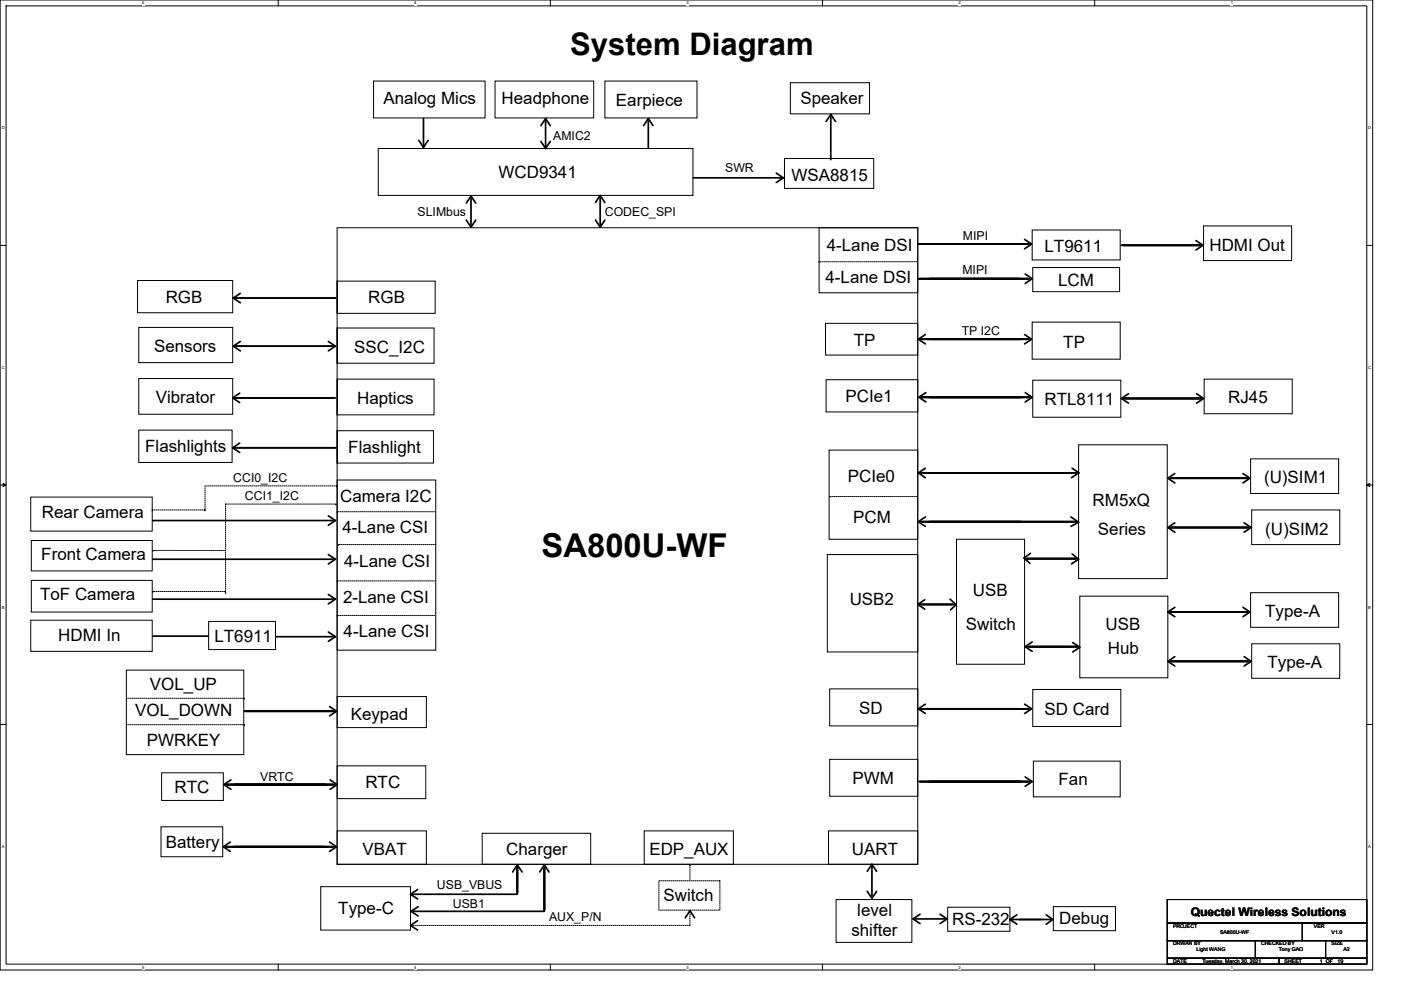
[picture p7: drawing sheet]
<svg xmlns="http://www.w3.org/2000/svg" width="297mm" height="210mm" viewBox="0 0 297 210" stroke-linecap="round" stroke-linejoin="round" font-family="sans-serif">
<path d="M0 0h291v205.7h-291zM1.3 1.2h288.5v203.3h-288.5z" fill="none" stroke="#000" stroke-width=".21"/>
<g fill="#fff">
<path d="M30.1 .1h.5v1h-.5z"/>
<path d="M30.1 204.6h.5v1h-.5z"/>
</g>
<path d="M59 0v1.2M59 204.5v1.2" fill="none" stroke="#000" stroke-width=".21"/>
<g fill="#fff">
<path d="M87.8 .1h.5v1h-.5z"/>
<path d="M87.8 204.6h.5v1h-.5z"/>
</g>
<path d="M116.7 0v1.2M116.7 204.5v1.2" fill="none" stroke="#000" stroke-width=".21"/>
<g fill="#fff">
<path d="M145.5 .1h.5v1h-.5z"/>
<path d="M145.5 204.6h.5v1h-.5z"/>
</g>
<path d="M174.4 0v1.2M174.4 204.5v1.2" fill="none" stroke="#000" stroke-width=".21"/>
<g fill="#fff">
<path d="M203.2 .1h.5v1h-.5z"/>
<path d="M203.2 204.6h.5v1h-.5z"/>
</g>
<path d="M232.1 0v1.2M232.1 204.5v1.2" fill="none" stroke="#000" stroke-width=".21"/>
<g fill="#fff">
<path d="M260.9 .1h.5v1h-.5z"/>
<path d="M260.9 204.6h.5v1h-.5z"/>
<path d="M.4 26.6h.6v1h-.6z"/>
<path d="M290.1 26.6h.6v1h-.6z"/>
<path d="M.4 77.4h.6v1h-.6z"/>
<path d="M290.1 77.4h.6v1h-.6z"/>
</g>
<path d="M0 52h1.3M289.8 52h1.2" fill="none" stroke="#000" stroke-width=".21"/>
<g fill="#fff">
<path d="M.4 128.3h.5v1h-.5z"/>
<path d="M290.1 128.3h.6v1h-.6z"/>
</g>
<path d="M0 102.9h1.3M289.8 102.9h1.2" fill="none" stroke="#000" stroke-width=".21"/>
<path d="M.7 102.5l.6 .4-.6 .3zM289.8 102.9l.6-.4v.7z" fill="#000" stroke="#000" stroke-width=".21"/>
<g fill="#fff">
<path d="M.4 179.1h.5v1h-.5z"/>
<path d="M290.1 179.1h.6v1h-.6z"/>
</g>
<g fill="none" stroke="#000" stroke-width=".21">
<path d="M79.2 17.2h23.6v7.8h-23.6zM105 17.2h20.9v7.8h-20.9zM128.2 17.2h19.6v7.8h-19.6zM167.6 17.5h16.8v6.7h-16.8zM80.2 31.5h66.7v9.9h-66.7zM166.3 33.6h18.9v6.4h-18.9zM29.2 59.5h20.1v6.8h-20.1zM71.5 48.3h123.1v135h-123.1zM71.5 59.6h20.8v6.9h-20.8zM173.7 48.3h20.9v13.8h-20.9zM218.8 48.8h18.7v6.3h-18.7zM219 56.7h18.4v5.2h-18.4z"/>
<path d="M255.2 47.9h18.7v7.4h-18.7zM29.4 69.4h19.9v7.5h-19.9zM71.5 69.6h20.5v7.4h-20.5zM175 68.6h19.6v6.7h-19.6zM218.8 68.3h18.7v7.9h-18.7zM29.4 80.3h19.9v7.6h-19.9zM29.4 91.2h19.8v6.9h-19.8zM71.5 91.4h20.4v6.8h-20.4zM71.5 80.4h20.5v7.6h-20.5zM175.2 80.5h19.4v6.9h-19.4zM175.8 95.5h18.8v18.9h-18.8zM219 80.6h18.6v7.9h-18.6z"/>
<path d="M228.7 94.3h18.8v28.4h-18.8zM255.3 80.4h18.7v7.4h-18.7zM265.2 97.3h18.6v7.4h-18.6zM6.5 105.4h25.8v7.2h-25.8zM6.6 114.6h25.7v6.5h-25.7zM71.5 101.8h20.9v36.1h-20.9zM175.4 117.6h19.2v20.7h-19.2zM202.8 114.4h14.4v26.5h-14.4zM265.4 108.2h18.7v7.3h-18.7zM6.5 131.6h25.8v6.6h-25.8zM6.6 123.1h25.7v6.7h-25.7zM44.2 131.8h14.2v6h-14.2z"/>
<path d="M228.9 126.4h18.7v17.4h-18.7zM265.2 125.7h18.6v7.4h-18.6zM265.4 136.5h18.7v7.4h-18.7zM0 153.7h1.3M26.8 142.1h24.9v18h-24.9zM71.5 147.7h18.9v6.6h-18.9zM175.9 146.1h18.7v7.9h-18.7zM219 146.2h18.6v7.9h-18.6zM289.8 153.7h1.2M34.1 175.4h13.1v6.3h-13.1zM34.3 163.9h13v5.9h-13zM71.5 162.4h18.8v7h-18.8z"/>
<path d="M71.5 176.2h18.9v7.1h-18.9zM102.2 176.7h23v6.6h-23zM136.6 176.2h18.9v7.1h-18.9zM175.7 176.2h18.9v7.1h-18.9zM175.9 161.1h18.7v7.8h-18.7zM219.1 161.4h18.4v7.6h-18.4zM68 188.1h19v9.2h-19zM177.3 190.8h16v9.1h-16zM200.9 192.4h13.2v5.1h-13.2zM223.3 192.3h13.2v5.1h-13.2zM247.5 190.8h42.3v5h-42.3zM247.5 195.8h42.3v3.7h-42.3z"/>
<path d="M247.5 199.5h42.3v3.7h-42.3zM266.1 199.5v3.7M276.1 195.8v3.7M281.1 199.5v3.7M247.5 203.2h23.6v1.3h-23.6zM271.1 203.2h18.7v1.3h-18.7z"/>
</g>
<g fill="none" stroke="#000" stroke-width=".36">
<path d="M88.8 29.8l1 1.4M89.8 25.1v6.1M90.8 29.8l-1 1.4M114.7 26.6l1-1.5 1 1.5M114.7 30l1 1.5M115.7 25.6v5.9M116.7 30l-1 1.5M136.5 26.6l1-1.5 .9 1.5M137.5 25.6v5.9M147 37.7h19.1M164.6 36.7l1.5 1M166.1 37.7l-1.5 1"/>
<path d="M175.2 25.8l.9-1.5 1 1.5M176.1 24.8v9.1M98.9 46.7l1 1.5M98.9 43.1l1-1.5 1 1.5M99.9 42.1v6.1M100.9 46.7l-1 1.5M126.3 42.9l1-1.5 .9 1.5M126.3 46.7l1 1.5M127.3 41.8v6.4M128.2 46.7l-.9 1.5M194.7 51.8h21M194.7 59.1h21"/>
<path d="M194.8 51.8h21.4M194.8 59.1h21.1M194.9 51.8h21.5M194.9 59.1h21.6M195.1 51.8h21.4M195.1 59.1h21.5M196.8 51.8h21M196.9 51.8h21.1M196.9 59.1h21.1M197.1 51.8h21M197.1 59.1h21M197.2 51.8h21"/>
<path d="M197.2 59.1h21M197.3 59.1h21.1M217.2 50.8l1.5 1-1.5 1M217.4 58.1l1.4 1-1.4 1M237.8 52h16.6M237.9 52h16.7M238 52h16.7M238.1 52h16.7M253.6 51l1.5 1-1.5 1M49.8 63.2h21.3M49.8 73.4h21.1M50 63.2h21.2"/>
<path d="M50 73.4h21M50.9 62.2l-1.4 1 1.4 1M50.9 72.4l-1.4 1 1.4 1M69.6 72.4l1.5 1-1.5 1M195.1 71.9h21M195.2 71.9h21M195.3 71.9h21.1M195.4 71.9h21.1M196.2 71l-1.5 .9 1.5 1M196.8 71.9h21M196.9 71.9h21.1M197.1 71.9h21"/>
<path d="M197.2 71.9h21M217.2 71l1.5 .9-1.5 1M49.3 95l1.5 1M49.3 95h21.8M49.5 84.4h21M49.6 95h21.7M49.7 84.4h21M49.8 84.4h21.1M50.1 84.4h21M50.8 83.4l-1.5 1 1.5 1M50.8 94l-1.5 1M195.2 84.3h21"/>
<path d="M195.3 84.3h21.1M195.4 84.3h21.1M195.6 84.3h21M196.2 99.3l-1.5 1 1.5 1M196.3 83.3l-1.5 1 1.5 1M196.9 84.3h21.1M197.1 84.3h21M197.2 84.3h21M197.3 84.3h21.1M217.4 83.3l1.4 1-1.4 1M227.3 99.3l1.5 1M238.1 84.5h16.5"/>
<path d="M238.3 84.5h16.4M238.4 84.5h16.4M238.5 84.5h16.4M239.3 83.5l-1.5 1 1.5 1M253.7 83.5l1.5 1-1.5 1M32.4 110.4h38.2M32.4 118.6h38.2M69.6 109.4l1.5 1-1.5 1M69.6 117.6l1.5 1-1.5 1M195.1 100.3h21M195.2 100.3h21M195.2 110.7h21"/>
<path d="M195.3 110.7h21.1M195.3 100.3h21.1M195.4 100.3h21.1M195.4 110.7h21.1M195.6 110.7h21M196.2 109.6l-1.5 1.1 1.5 1M196.8 100.3h31.1M196.9 100.3h31.1M196.9 110.7h31.1M197.1 100.3h31.1M197.1 110.7h31.1M197.2 100.3h31.1"/>
<path d="M197.2 110.7h31.1M197.3 110.7h31.1M217.5 118.5h10.4M217.6 118.5h10.4M217.7 118.5h10.5M217.8 118.5h10.5M218.5 117.4l-1.4 1 1.3 1.1M227.1 109.6l1.6 1.2-1.6 .9M227.3 117.5l1.4 1.1-1.5 1M228.7 100.3l-1.5 1M248 101.4h16.4M248 111.9h16.4"/>
<path d="M248.1 101.4h16.4M248.1 111.9h16.4M248.2 101.4h16.4M248.2 111.9h16.4M248.3 101.4h16.5M248.3 111.9h16.5M249.1 100.4l-1.5 1 1.5 1M249.1 110.9l-1.5 1 1.5 1M263.5 100.4l1.5 1-1.5 1M263.8 110.9l1.5 1-1.5 1M32.4 134.9h11.7M32.4 127.1h38.2"/>
<path d="M58.5 135h12.2M69.6 126.1l1.5 1-1.5 1M69.6 134l1.5 1-1.5 1M194.9 128.2h7.1M195.1 128.2h7.1M195.2 128.2h7.1M196.1 127.2l-1.5 1 1.5 1M201.4 127.1l1.3 1.1M202.7 128.3l-1.2 1M217.8 137.2h10.5M218 137.2h10.4M218.1 137.2h10.5"/>
<path d="M218.2 137.2h10.5M218.8 136.2l-1.4 1 1.4 1M227.4 136.3l1.5 1-1.5 1M248 129.8h16.4M248.1 129.8h16.4M248.2 129.8h16.4M248.3 129.8h16.5M249.1 128.8l-1.5 1 1.5 1M249.1 139.3l-1.5 1 1.5 1M263.5 128.8l1.5 1-1.5 1M263.8 139.3l1.5 1-1.5 1M51.8 150.9h18.7"/>
<path d="M52.1 150.9h18.8M69.9 149.9l1.4 1-1.4 .9M70.6 150.9h-18.7h18.8M195.1 150.3h21M195.2 150.3h21M195.3 150.3h21.1M195.4 150.3h21.1M196.2 149.4l-1.5 .9 1.5 1M196.8 150.3h21M196.9 150.3h21.1M197.1 150.3h21M197.2 150.3h21"/>
<path d="M217.2 149.4l1.5 .9-1.5 1M248 140.3h16.4M248.1 140.3h16.4M248.2 140.3h16.4M248.3 140.3h16.5M47.7 179.6h21M47.8 166.4h21.1M47.8 179.6h21.1M48 166.4h21M48 179.6h21M48.1 166.4h21M48.1 179.6h21"/>
<path d="M48.2 166.4h21M48.8 178.6l-1.5 1 1.5 1M49 165.4l-1.5 1 1.5 1M49.5 179.6h21M49.6 166.4h21M49.6 179.6h21M49.7 166.4h21M49.7 179.6h21M49.8 166.4h21.1M49.8 179.6h21.1M50 166.4h21M69.9 178.6l1.4 1-1.4 1"/>
<path d="M70 165.4l1.5 1-1.5 1M194.8 165.8h21.4M194.9 165.8h21.5M195.1 165.8h21.4M195.2 165.8h21.4M196.9 165.8h21.1M197.1 165.8h21M197.2 165.8h21M197.3 165.8h21.1M217.4 164.8l1.4 1-1.4 1M87.2 189.7h22.5M87.2 193.3h28.2"/>
<path d="M87.2 193.3l1.5 1M88.5 195.3l-1.5 1 1.5 1M88.5 188.7l-1.5 1 1.5 1M88.7 192.3l-1.5 1M108.7 185l1-1.5 1 1.5M109.7 183.8v5.6v-5.4M109.7 184.1v5.4M109.7 183.7v5.6M114.4 185l1-1.5 1 1.5M115.4 184.1v8.9v-8.8M115.4 184.3v8.9M115.4 184v8.9"/>
<path d="M145.3 194.7l1-1.5 1 1.5M183.9 189.1l1 1.4 1-1.4M184.9 183.3l-1 1.5M184.9 183.3v6.8M184.9 183.3l1 1.5M193.6 194.9h6.7M193.6 194.9l1.5 1M195.1 193.9l-1.5 1M199.3 193.9l1.5 1-1.5 1M214.1 195h6.6M214.1 195l1.5 1M215.6 194l-1.5 1"/>
<path d="M216.1 195h6.6M221.8 194l1.4 1-1.4 1"/>
</g>
<g fill="none" stroke="#000" stroke-width=".21" stroke-dasharray=".2 .2">
<path d="M173.7 55.5h.1M194.3 55.5h-20.6M32.3 108.2h.1M32.4 116.8h.1M43.5 103.1v5.1M43.5 108.2h.1M43.5 108.2h-11.2M43.7 103.1h27.6M47.6 116.8h-15.2M47.8 106.9v18.8M47.8 106.9h23.4M71.2 106.9h.1"/>
<path d="M71.3 103.1h.1M71.5 108.5h.1M71.7 115.5h.1M92.1 108.5h-20.6M92.4 115.5h-20.7M175.9 105.3h.1M194.3 105.3h-18.4M32.4 125.5h.1M47.7 125.5h-15.3M47.8 125.7h.1M71.5 123.2h.1M71.5 130.6h.1"/>
<path d="M92.1 123.2h-20.6M92.1 130.6h-20.6M26.8 153.7h25M26.8 148.1h25M51.8 153.7h.1M51.8 148.1h.1M87.2 196.3h.1M139.7 186.8h12.9v6.2h-12.9zM146.3 196.2v-3M146.3 193.2h.1M146.3 186.6v-3.3M146.3 183.3h.1"/>
<path d="M146.3 196.3h-59.1"/>
</g>
<text font-size="7" x="114.8" y="118.1">SA800U-WF</text>
<text font-size="6.6" x="120.9" y="11.6">System Diagram</text>
<g font-size="3.6">
<text x="81.3" y="22.1">Analog Mics</text>
<text x="106.3" y="22">Headphone</text>
<text x="130.6" y="22.5">Earpiece</text>
<text x="169.7" y="22.1">Speaker</text>
<text x="105.7" y="37.7">WCD9341</text>
<text x="167.8" y="38.3">WSA8815</text>
<text x="175.3" y="53.3">4-Lane DSI</text>
<text x="221.5" y="53.4">LT9611</text>
<text x="256.4" y="53.3">HDMI Out</text>
<text x="35.1" y="64.2">RGB</text>
<text x="78.1" y="64.3">RGB</text>
<text x="175" y="60.1">4-Lane DSI</text>
<text x="224.3" y="60.7">LCM</text>
<text x="32.7" y="74.7">Sensors</text>
<text x="75.1" y="74.9">SSC_I2C</text>
<text x="181" y="73.3">TP</text>
<text x="225.4" y="73.8">TP</text>
<text x="33" y="85.5">Vibrator</text>
<text x="75.7" y="85.6">Haptics</text>
<text x="179.3" y="85.2">PCIe1</text>
<text x="221.5" y="86">RTL8111</text>
<text x="260.4" y="85.5">RJ45</text>
<text x="30.8" y="95.9">Flashlights</text>
<text x="73.8" y="96.1">Flashlight</text>
<text x="72.1" y="106.4">Camera I2C</text>
<text x="179.8" y="102.2">PCIe0</text>
<text x="231.7" y="107.4">RM5xQ</text>
<text x="268" y="102.5">(U)SIM1</text>
<text x="8.9" y="109.9">Rear Camera</text>
<text x="72.6" y="113.1">4-Lane CSI</text>
<text x="180.9" y="111">PCM</text>
<text x="232.8" y="113.5">Series</text>
<text x="268.3" y="113.5">(U)SIM2</text>
<text x="8.8" y="118.7">Front Camera</text>
<text x="73" y="120.2">4-Lane CSI</text>
<text x="8.5" y="127.3">ToF Camera</text>
<text x="72.7" y="127.9">2-Lane CSI</text>
<text x="180.1" y="128.3">USB2</text>
<text x="206.3" y="126.3">USB</text>
<text x="268.3" y="130.8">Type-A</text>
<text x="12.4" y="136">HDMI In</text>
<text x="45.5" y="136.3">LT6911</text>
<text x="72.9" y="135.1">4-Lane CSI</text>
<text x="204.8" y="133.5">Switch</text>
<text x="234.4" y="133.6">USB</text>
<text x="234.9" y="138.8">Hub</text>
<text x="268.7" y="141.6">Type-A</text>
<text x="31.8" y="146.3">VOL_UP</text>
<text x="28.7" y="152">VOL_DOWN</text>
<text x="74.4" y="152.7">Keypad</text>
<text x="182.1" y="151.4">SD</text>
<text x="221.5" y="151.6">SD Card</text>
<text x="31.2" y="158.2">PWRKEY</text>
<text x="77.5" y="167.1">RTC</text>
<text x="180.8" y="166.4">PWM</text>
<text x="224.4" y="166.5">Fan</text>
<text x="37" y="168.1">RTC</text>
<text x="35.1" y="179.8">Battery</text>
<text x="76.8" y="181.3">VBAT</text>
<text x="107.3" y="181.4">Charger</text>
<text x="137.7" y="181.3">EDP_AUX</text>
<text x="180.6" y="181.3">UART</text>
<text x="140.7" y="191">Switch</text>
<text x="71.7" y="193.9">Type-C</text>
<text x="181.8" y="194.3">level</text>
<text x="201.9" y="196.1">RS-232</text>
<text x="224.6" y="196">Debug</text>
<text x="180.5" y="198.6">shifter</text>
</g>
<g font-size="2.6">
<text x="117.3" y="29.7">AMIC2</text>
<text x="153.8" y="36.6">SWR</text>
<text x="88.5" y="45.8">SLIMbus</text>
<text x="128.2" y="45.9">CODEC_SPI</text>
<text x="204.1" y="51">MIPI</text>
<text x="204" y="58.2">MIPI</text>
<text x="203.9" y="71">TP I2C</text>
<text x="49.5" y="102.3">CCI0_I2C</text>
<text x="51.9" y="106.1">CCI1_I2C</text>
<text x="55.2" y="165.6">VRTC</text>
<text x="92.6" y="188.7">USB_VBUS</text>
<text x="96" y="192.5">USB1</text>
<text x="116.4" y="195.4">AUX_P/N</text>
</g>
<text font-size="2.5" x="252.5" y="194.3">Quectel Wireless Solutions</text>
<g font-size="1.1">
<text x="248.7" y="196.8">PROJECT</text>
<text x="278.6" y="196.8">VER</text>
<text x="248.7" y="200.5">DRWAN BY</text>
<text x="253.7" y="201.8">Light WANG</text>
<text x="258.7" y="198">SA800U-WF</text>
<text x="267.4" y="200.5">CHECKED BY</text>
<text x="271.1" y="201.8">Tony GAO</text>
<text x="282.3" y="200.5">SIZE</text>
<text x="282.3" y="198">V1.0</text>
<text x="284.8" y="201.8">A2</text>
<text x="248.7" y="204.3">DATE</text>
<text x="254.9" y="204.3">Tuesday, March 30, 2021</text>
<text x="272.4" y="204.3">SHEET</text>
<text x="279.8" y="204.3">1 OF</text>
<text x="283.6" y="204.3">19</text>
</g>
<g font-size=".9">
<text x="30.1" y="1">5</text>
<text x="87.8" y="1">4</text>
<text x="145.5" y="1">3</text>
<text x="203.2" y="1">2</text>
<text x="260.9" y="1">1</text>
<text x=".4" y="27.5">D</text>
<text x="290.1" y="27.5">D</text>
<text x=".4" y="78.3">C</text>
<text x="290.1" y="78.3">C</text>
<text x=".4" y="129.1">B</text>
<text x="290.1" y="129.1">B</text>
<text x=".4" y="179.9">A</text>
<text x="290.1" y="179.9">A</text>
<text x="30.1" y="205.4">5</text>
<text x="87.8" y="205.4">4</text>
<text x="145.5" y="205.4">3</text>
<text x="203.2" y="205.4">2</text>
<text x="260.9" y="205.4">1</text>
</g>
</svg>
